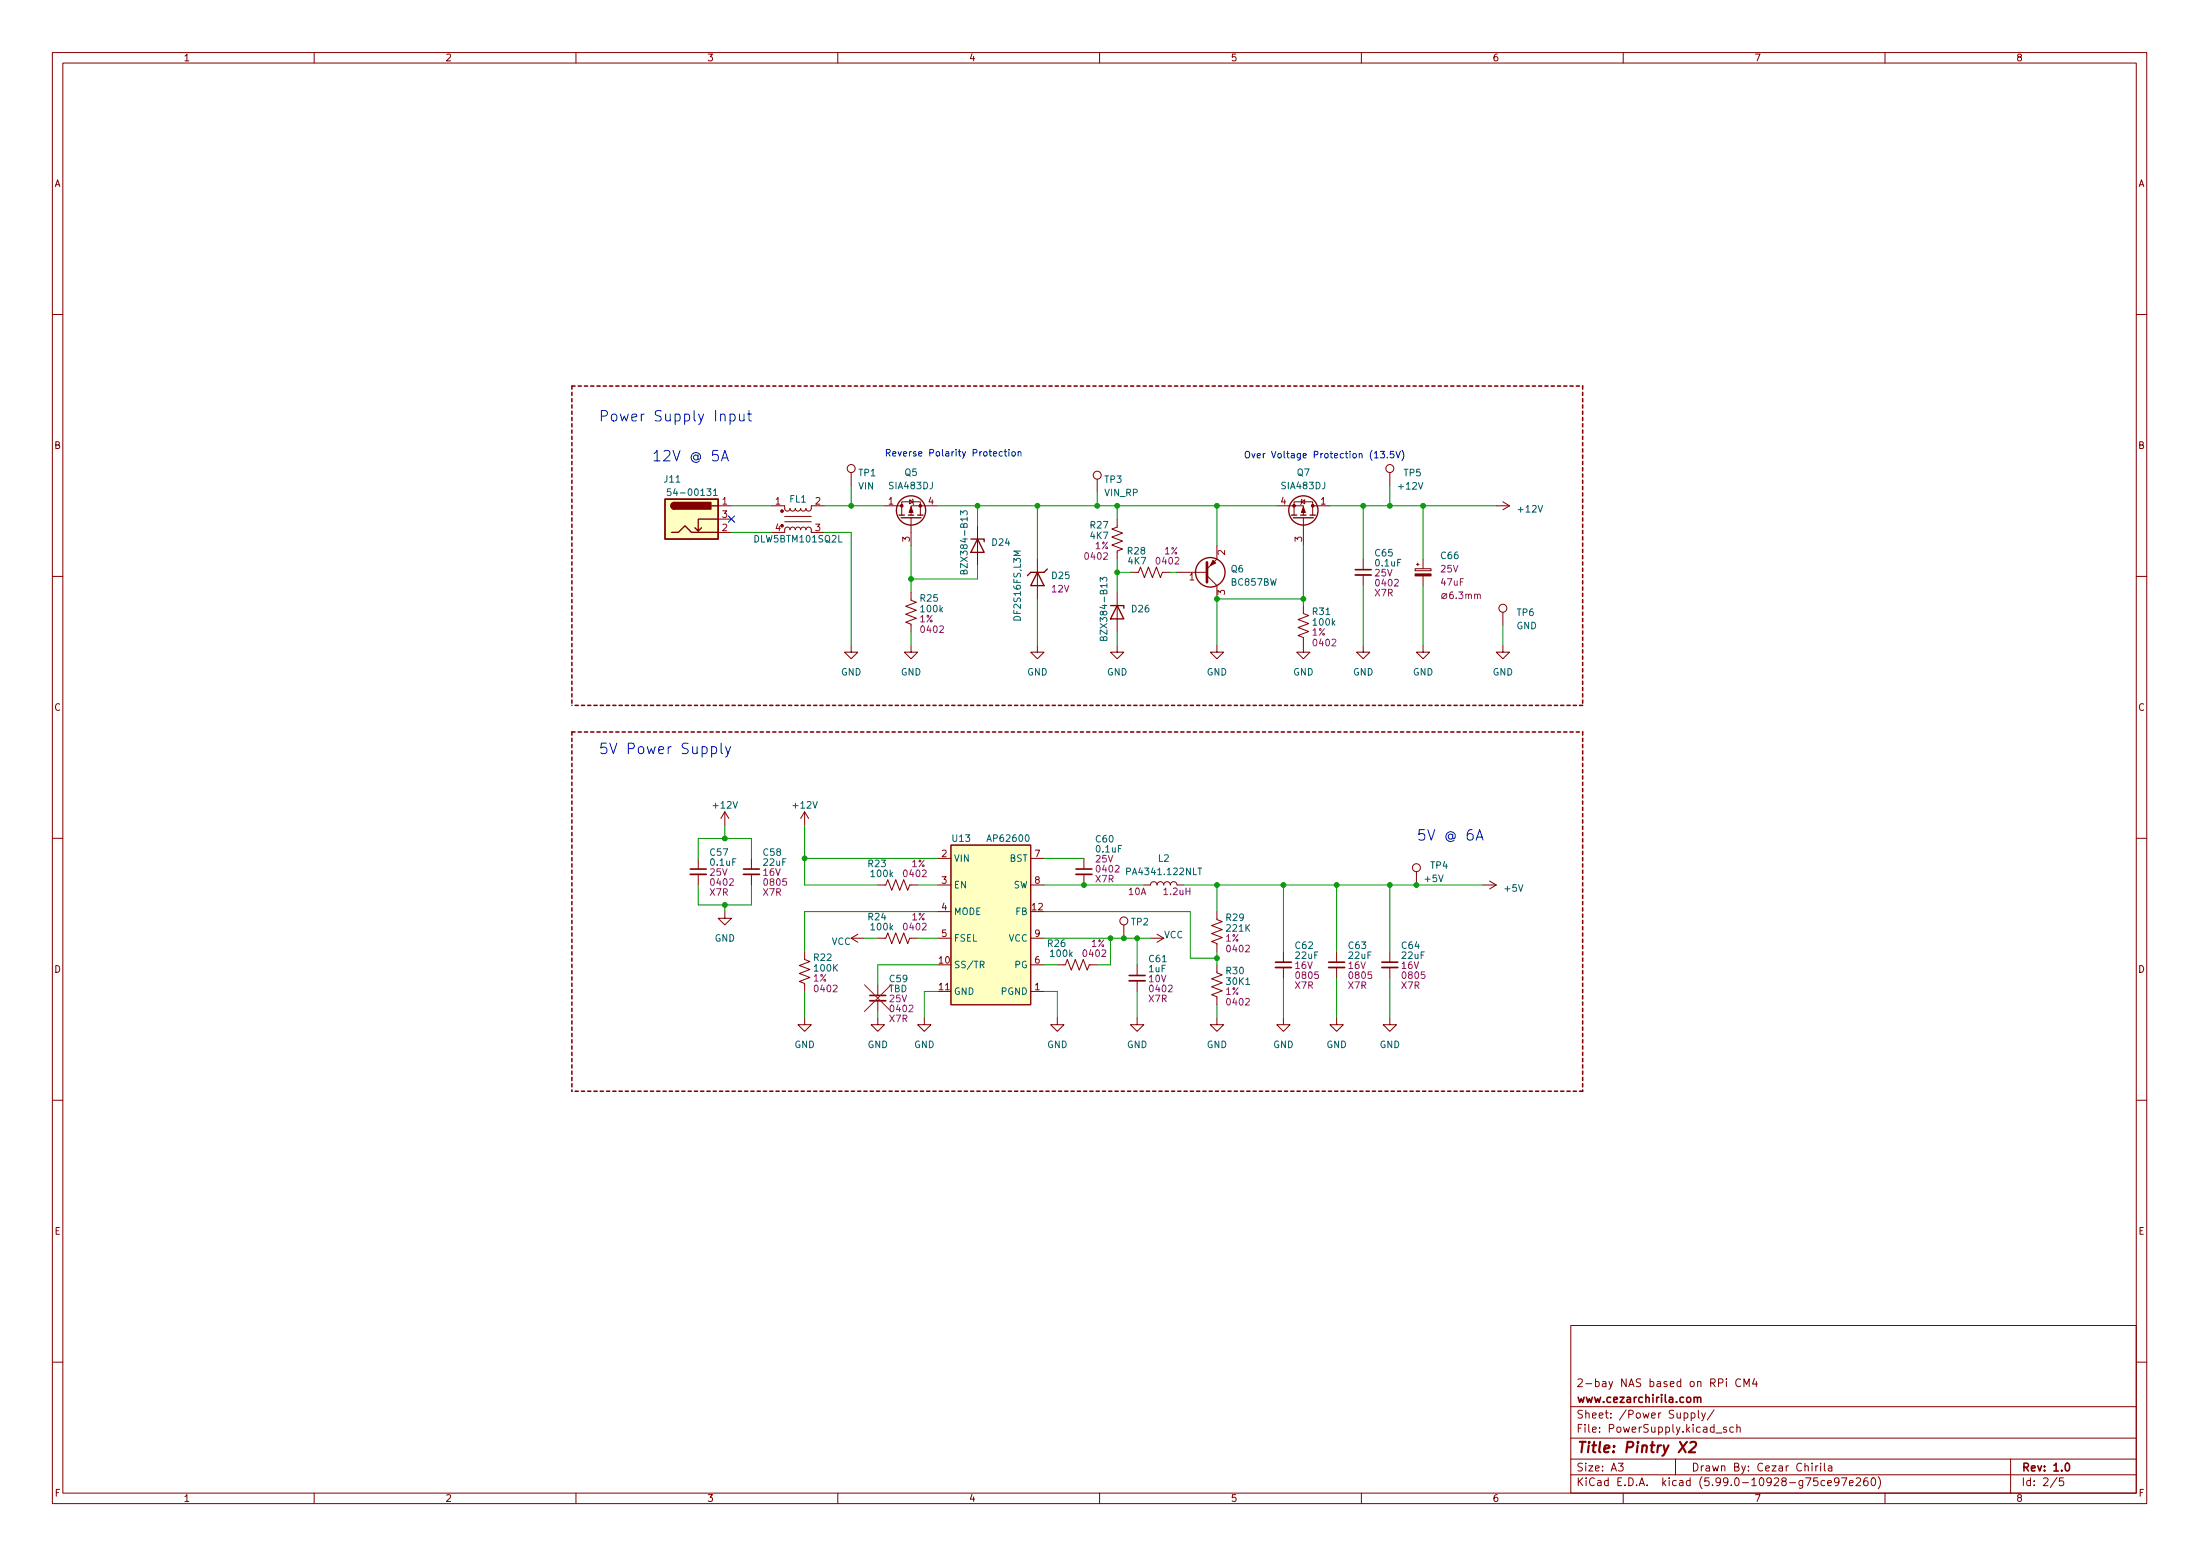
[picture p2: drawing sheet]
<svg xmlns="http://www.w3.org/2000/svg" width="420mm" height="297mm" viewBox="0 0 420 297" stroke-linecap="round" stroke-linejoin="round" font-family="sans-serif">
<g fill="none" stroke="#840000" stroke-width=".19">
<path d="M10 10h400v277h-400zM12 12h396v273h-396zM60 10v2M110 10v2M160 10v2M210 10v2M260 10v2M310 10v2M360 10v2M10 60h2M408 60h2M137.2 96.6h2.5"/>
<path d="M137.2 99.1h2.5M147.3 96.6h2.6v.7l.5 .3 .3-.2 .2-.3 .1 .3 .3 .2 .4-.1 .2-.4 .1 .3 .3 .2 .4-.1 .2-.4 .1 .3 .3 .2 .4-.1 .2-.4 .2 .4 .4 .1 .4-.4v-.6h2.6M149.9 98.6h5M149.9 99.6h5M162.6 90.2v2.5M168.9 96.6h3.3M172.2 98.3v-2.5h3.6v2.5M173.7 95.4l.7 .4-.7 .4zM174 98.8v5.4M174.2 95.3l.3 1M179.1 96.6h-5.1v1.7M209.5 91.5v2.5"/>
<path d="M213.4 99.1v1.5l-1.1 .4 2.1 .8-2.1 .7 2.1 .8-2.1 .7 2.1 .8-1 .4v1.5M243.8 96.6h5.1v1.7M247.1 98.3v-2.5h3.6v2.5M248.5 95.8l.7-.4v.8zM248.7 95.3l-.3 1M248.9 98.8v5.4M250.7 96.6h3.3M265.4 90.2v2.5M285.7 96.6h2.6M287 95.8l1.3 .8M288.3 96.6l-1.3 .7M10 110h2"/>
<path d="M137.2 101.6h2.5M149.9 101.6v-.7l.5-.3 .3 .2 .2 .3 .1-.3 .3-.2 .4 .2 .2 .3 .1-.3 .3-.2 .4 .1 .2 .4 .1-.3 .3-.2 .4 .1 .2 .4 .2-.4 .5-.1 .3 .4v.6M174 113.1v1.5l1 .4-2 .7 2 .8-2 .8 2 .7-2 .8 1 .4v1.5M186.7 100.4v7.6M198.1 106.7v7.6M213.4 113.1v7.6M215.9 109.3h1.5l.4-1.1 .8 2.1 .7-2.1 .8 2.1 .8-2.1 .7 2.1 .4-1h1.5M224.8 109.3h5.7M230.5 109.9l1.9 1.9v2.5M232.4 104.2v2.5l-1.9 1.9M248.9 115.6v1.5l1 .4-2 .8 2 .7-2 .8 2 .8-2 .7 1 .4v2.8h1.3l-1.3 1.3-1.3-1.3h1.3M260.3 106.7v2"/>
<path d="M260.3 109.8v2M270.3 108.6h3v.4h-3zM270.5 107.7h.5M270.8 107.5v.5M271.8 106.7v1.9M271.8 109.9v1.9M287 116.9v2.5M408 110h2M162.6 123.2v1.3h1.2l-1.2 1.3-1.3-1.3h1.3M174 123.2v1.3h1.3l-1.3 1.3-1.3-1.3h1.3M198.1 123.2v1.3h1.3l-1.3 1.3-1.3-1.3h1.3M213.4 123.2v1.3h1.2l-1.2 1.3-1.3-1.3h1.3"/>
<path d="M232.4 123.2v1.3h1.3l-1.3 1.3-1.3-1.3h1.3M260.3 123.2v1.3h1.3l-1.3 1.3-1.2-1.3h1.2M271.8 123.2v1.3h1.2l-1.2 1.3-1.3-1.3h1.3M287 123.2v1.3h1.3l-1.3 1.3-1.3-1.3h1.3M138.4 155l-.7 1.2M138.4 155v2.5M138.4 155l.8 1.2M153.7 155l-.8 1.2M153.7 155v2.5M153.7 155l.7 1.2M10 160h2M133.3 163.9v2"/>
<path d="M133.3 166.9v2M138.4 174v1.3h1.3l-1.3 1.3-1.2-1.3h1.2M143.5 163.9v2M143.5 166.9v2M162.6 179.1l1.2 .8M162.6 179.1h2.5M163.8 178.3l-1.2 .8M167.6 179.1h1.6l.3-1 .8 2 .8-2 .7 2 .8-2 .8 2 .3-1h1.6M167.6 168.9h1.6l.3-1 .8 2.1 .8-2.1 .7 2.1 .8-2.1 .8 2.1 .3-1.1h1.6M179.1 179.1h2.5M179.1 168.9h2.5M179.1 163.9h2.5"/>
<path d="M179.1 174h2.5M181.6 161.3h15.2v30.5h-15.2zM196.8 179.1h2.6M196.8 168.9h2.6M196.8 163.9h2.6M207 163.9v2M207 166.9v2M214.6 176.6v2.5M218.4 168.9h1.3M219.7 168.9a.64 .64 0 0 1 .6-.6 .64 .64 0 0 1 .7 .6 .64 .64 0 0 1 .6-.6 .64 .64 0 0 1 .6 .6 .64 .64 0 0 1 .7-.6 .64 .64 0 0 1 .6 .6 .64 .64 0 0 1 .7-.6 .64 .64 0 0 1 .6 .6M219.7 179.1h2.5M221 178.3l1.2 .8"/>
<path d="M222.2 179.1l-1.2 .8M224.8 168.9h1.3M232.4 174v1.6l1 .3-2 .8 2 .8-2 .7 2 .8-2 .7 1 .4v1.5M270.5 166.4v2.5M283.2 168.9h2.5M284.5 168.2l1.2 .7M285.7 168.9l-1.2 .8M408 160h2M153.7 181.6v1.6l1 .4-2 .7 2 .8-2 .7 2 .8-2 .8 1 .3v1.6M153.7 194.3v1.3h1.2l-1.2 1.3-1.3-1.3h1.3M167.6 194.3v1.3h1.3l-1.3 1.3-1.2-1.3h1.2M167.6 188v2"/>
<path d="M167.6 191v2.1M176.5 194.3v1.3h1.3l-1.3 1.3-1.2-1.3h1.2M179.1 189.3h2.5M196.8 184.2h2.6M196.8 189.3h2.6M201.9 194.3v1.3h1.3l-1.3 1.3-1.2-1.3h1.2M201.9 184.2h1.6l.3-1 .8 2 .8-2 .7 2 .8-2 .7 2 .4-1h1.5M217.2 194.3v1.3h1.2l-1.2 1.3-1.3-1.3h1.3M217.2 184.2v2M217.2 187.2v2.1M232.4 184.2v1.5l1 .4-2 .8 2 .7-2 .8 2 .7-2 .8 1 .4v1.5M232.4 194.3v1.3h1.3l-1.3 1.3-1.3-1.3h1.3"/>
<path d="M245.1 194.3v1.3h1.3l-1.3 1.3-1.3-1.3h1.3M245.1 181.6v2.1M245.1 184.7v2M255.3 194.3v1.3h1.2l-1.2 1.3-1.3-1.3h1.3M255.3 181.6v2.1M255.3 184.7v2M265.4 194.3v1.3h1.3l-1.3 1.3-1.2-1.3h1.2M265.4 181.6v2.1M265.4 184.7v2M10 210h2M408 210h2M300 253h108v32h-108z"/>
<path d="M10 260h2M300 278.5h108M300 274.5h108M300 268.5h108M309.1 279.3h.9l-.5 .6 .4 .1v.7l-.2 .1-.6-.1M320 278.5v3M323 269.8l.4-.1 .3 .3-.1 .6h-.6M323 269.7v1.5M324.4 269.2v1.3l.2 .2M325 269.7l.4 1M325.7 269.7l-.5 1.4-.2 .1M327.4 269.1l-1.3 2"/>
<path d="M327.7 273.6h1.2M329.7 272.5l-.3-.1-.3 .2 .1 .2 .5 .2v.3h-.6M331.1 272.5l-.5-.1-.3 .3 .2 .6h.6M331.7 272.6l.2-.2 .4 .1 .1 .9M331.7 271.9v1.5M332.4 263.4a.6 .6 0 0 0-.7 0 .6 .6 0 0 0-.2 .7 .56 .56 0 0 0 .3 .5 .56 .56 0 0 0 .6 0M333.1 264.7v-1.5l.5 1.1 .5-1.1v1.5M335.1 263.1l-.4 1.1h.9M335.4 263.7v1M346.1 279.3v.2M346.1 279.8v1M346.8 279.8v1"/>
<path d="M347.2 279.8l-.3 .1-.1 .2M347.7 279.3v.2M347.7 279.8v1M348.4 279.3v1.3l.2 .2M349.2 279.9h.6l.1 .9M384 278.5v6.5M408 260h2M60 285v2M110 285v2M160 285v2M210 285v2M260 285v2"/>
<path d="M300 281.5h108M310 285v2M348.5 282.7l-.4-.1-.3 .3 .1 .6h.6M349.1 283.1l.7-.1-.1-.3-.4-.1-.2 .2v.7h.6M349.9 280.2h-.5a.29 .29 0 0 0-.3 .3 .29 .29 0 0 0 .3 .3l.5-.1M351.2 282.8l-.3 .2h-.3l-.3-.2 .2-.6 .4-.1 .2 .2a.99 .99 0 0 1-.3 1.3h-.3M351.7 282.1h1l-.6 1.5M353.2 283.1l.7-.1-.1-.3-.4-.1-.2 .2 .1 .7h.5M354.5 282.3l.6-.2 .2 .2 .1 .2-1 1.1h1M356.6 282.1a.59 .59 0 0 0-.7 .7v.5l.2 .2 .4 .1 .2-.1 .1-.5-.2-.2-.4-.1-.3 .3M357.6 282.2l.1-.1a.8 .8 0 0 1 .5 .8 .8 .8 0 0 1-.5 .7 .99 .99 0 0 1-.1-1.4zM358.7 281.9a1.73 1.73 0 0 1 0 2.3"/>
<path d="M360 285v2M392.9 282l-1.3 2M394.1 282.1h-.7l-.1 .7 .2-.1 .5 .1 .1 .2v.5l-.3 .1-.5-.1"/>
<circle cx="162.6" cy="89.4" r=".76"/>
<circle cx="209.5" cy="90.7" r=".76"/>
<circle cx="265.4" cy="89.4" r=".76"/>
<circle cx="287" cy="116.1" r=".76"/>
<circle cx="214.6" cy="175.8" r=".76"/>
<circle cx="270.5" cy="165.6" r=".76"/>
</g>
<g fill="none" stroke="#840000" stroke-width=".3">
<path d="M258.8 108.7h3.1M131.8 165.9h3.1M142 165.9h3M205.5 165.9h3M166.1 190h3.1M215.6 186.2h3.1M243.6 183.7h3M253.7 183.7h3.1M263.9 183.7h3.1M323.5 266.9l.3-.2 .3 .1 .1 .9M323.5 266.7v1M324.2 266.9l.2-.2 .4 .1v.9"/>
<path d="M394.6 279.4l.2-.1a.8 .8 0 0 1 .5 .8 .8 .8 0 0 1-.5 .7 1 1 0 0 1-.2-1.4z"/>
</g>
<path d="M320.8 275.2l1.1 2M322.2 275.2l-1.6 2M322.8 275.4l.3-.2h.5l.3 .2v.4l-.1 .3-1.3 1.1h1.2" fill="none" stroke="#840000" stroke-width=".4"/>
<g fill="none" stroke="#840000" stroke-width=".25">
<path d="M127 95.3h10.2v7.6h-10.2zM128.8 95.9a.64 .64 0 0 0-.7 .7 .64 .64 0 0 0 .7 .6M135.9 96.6h1.3M137.2 99.1h-3.9v2.3l-.6-.7M171.7 98.3h1M172.1 98.8h3.8M173.5 98.3h1M175.3 98.3h1M246.6 98.3h1M247 98.8h3.8M248.4 98.3h1M250.2 98.3h1"/>
<path d="M128.3 101.6h1.2l1.3-1.2 1.3 1.2h5.1M134 100.7l-.7 .7M185.4 102.9h2.6v.5M186.7 102.9l1.3 2.5h-2.6zM198.1 109.3l1.3 2.5h-2.6zM200 108.6l-.6 .7h-2.6l-.6 .6M212.1 115.6h2.5v.5M213.4 115.6l1.2 2.5h-2.5z"/>
<circle cx="174" cy="97.4" r="2.79"/>
<circle cx="248.9" cy="97.4" r="2.79"/>
<circle cx="231.1" cy="109.3" r="2.82"/>
</g>
<g fill="#840000" stroke="#840000" stroke-width=".19">
<path d="M270.3 109.6h3v.3h-3z"/>
<path d="M248.9 96.8l.4 1h-.8z"/>
<path d="M231.6 107l.6 .5-1.1 .5z"/>
<path d="M174 96.8l.4 1h-.8z"/>
<circle cx="247.1" cy="96.6" r=".25"/>
<circle cx="250.7" cy="96.6" r=".25"/>
<circle cx="149.4" cy="97.6" r=".25"/>
<circle cx="175.8" cy="96.6" r=".25"/>
<circle cx="172.2" cy="96.6" r=".25"/>
</g>
<g fill="none" stroke="#840084" stroke-width=".19">
<path d="M276.3 113.3l-1 1M277.5 113l-.4 .1a.86 .86 0 0 0 0 1.2l.4-.1 .1-.5-.3-.2-.3 .1-.2 .1M278.1 114.2v.1M278.6 113h.8l-.4 .5 .3 .1v.6l-.2 .1-.5-.1M279.9 113.6l.2-.2 .3 .1 .1 .8M279.9 113.4v.9M280.5 113.6l.2-.2 .3 .1v.8M281.6 113.6l.2-.2 .3 .1 .1 .8M281.6 113.4v.9M282.2 113.6l.2-.2 .3 .1v.8"/>
<circle cx="275.8" cy="113.8" r=".5"/>
</g>
<path d="M128.1 93.3h-.6l-.1 .6 .2-.1 .4 .1 .2 .1-.1 .5-.2 .1-.5-.1M136.3 93.7l.3-.4v1.3M136.3 94.6h.7M183.5 98.3v-.8l.4 .4 .2-.3h.5l.1 .2-.1 .5M184.1 109.1l.2-.3 .3 .1 .1 .2v.4h-1.2l.1-.6 .4 .1 .1 .5M210.1 111v-.8l.5 .4 .1-.3h.6l.1 .2-.1 .5M210.7 121.8l.3-.3 .3 .1 .1 .2v.4h-1.3l.1-.6 .5 .1v.5M228.8 165.7h.7M187.2 184.2l.6-.1 .1-.2v-.3l-.7-.1v1.3M187.5 184.2l.4 .6" fill="none" stroke="#006464" stroke-width=".19"/>
<path d="M258.8 109.8h3.1M131.8 166.9h3.1M142 166.9h3M205.5 166.9h3M166.1 191h3.1M215.6 187.2h3.1M243.6 184.7h3M253.7 184.7h3.1M263.9 184.7h3.1" fill="none" stroke="#840000" stroke-width=".33"/>
<g fill="#ffffc2" stroke="#ffffc2" stroke-width=".19">
<path d="M127 95.3h10.2v7.6h-10.2z"/>
<path d="M181.6 161.3h15.2v30.5h-15.2z"/>
</g>
<g fill="#840000" stroke="#840000" stroke-width=".25">
<path d="M128.3 96.1l.5-.2v1.3a.64 .64 0 0 1-.6-.4 .64 .64 0 0 1 .1-.7z"/>
<path d="M128.8 95.9h7v1.3h-7z"/>
</g>
<path d="M230.5 107.4v3.8" fill="none" stroke="#840000" stroke-width=".51"/>
<g fill="none" stroke="#0000c2" stroke-width=".19">
<path d="M139.4 79.1l.6-.1 .4 .4v.6l-.2 .3h-.8M139.4 79v2M141.2 79l.1 1.3a.54 .54 0 0 0 .8-.1M142.1 79v1.4M142.8 79h.7M143 78.4v1.7l.1 .2 .4 .1M137.8 88l.6-2 .7 2M138 87.4h.9M191.4 86.3l-.3-.1-.3 .3 .1 .5h.5M191.8 86.2h.5M192 85.8v1.1l.3 .2M192.7 85.8v.1"/>
<path d="M192.7 86.2v.9M193.4 86.3l.3-.1 .2 .3v.3l-.2 .3-.3-.1-.2-.2zM194.4 86.3l.2-.1 .3 .1 .1 .8M194.4 86.2v.9M262.5 87.4h.7M263.6 86.2h.8l-.4 .4 .4 .2v.5l-.2 .1-.6-.1M265 87.3v.1M266.2 86.2h-.6l-.1 .6 .2-.2 .4 .1 .1 .2v.4l-.2 .1-.5-.1M266.6 86.2l.4 1.2 .4-1.2M267.7 86a1.46 1.46 0 0 1 0 1.9M135.9 142.6l.6-.1 .4 .4v.6l-.2 .3h-.8M137.7 141.9v1.7l.3 .3"/>
<path d="M138.6 142.5l.4 1.4M139.5 142.5l-.6 1.8-.3 .2M282.1 159.8h1M281.9 160.4l.7-2 .7 2"/>
</g>
<path d="M109.2 73.7v61M109.2 73.7h193.1M302.3 73.7v61M109.2 139.7h193.1M109.2 139.7v68.6M302.3 134.7h-193.1M302.3 139.7v68.6M302.3 208.3h-193.1" fill="none" stroke="#840000" stroke-width=".3" stroke-dasharray=".6 .6"/>
<path d="M170.2 188l-5.1 5.1" fill="none" stroke="#f00" stroke-width=".2"/>
<path d="M165.1 188l5.1 5.1" fill="none" stroke="#f00" stroke-width=".19"/>
<g fill="none" stroke="#009600" stroke-width=".19">
<path d="M139.7 96.6h7.6M157.5 96.6h11.4M162.6 92.7v3.9M179.1 96.6h64.7M186.7 96.6v3.8M198.1 96.6v10.1M209.5 94v2.6M213.4 96.6v2.5M232.4 96.6v7.6M254 96.6h31.7M260.3 96.6v10.1M265.4 92.7v3.9"/>
<path d="M271.8 96.6v10.1M139.7 101.6h7.6M157.5 101.6h5.1v21.6M174 104.2v8.9M186.7 108v2.5h-12.7M198.1 114.3v8.9M213.4 106.7v6.4M213.4 109.3h2.5M223.5 109.3h1.3M248.9 114.3h-16.5v8.9M248.9 104.2v11.4M260.3 111.8v11.4"/>
<path d="M271.8 111.8v11.4M287 119.4v3.8M174 120.7v2.5M213.4 120.7v2.5M138.4 157.5v2.6M153.7 157.5v11.4h13.9M133.3 163.9v-3.8h10.2v3.8M133.3 168.9v3.9h10.2v-3.9M138.4 172.8v1.2M153.7 163.9h25.4M165.1 179.1h2.5M175.3 168.9h3.8"/>
<path d="M175.3 179.1h3.8M179.1 174h-25.4v7.6M199.4 163.9h7.6M199.4 168.9h19M199.4 179.1h20.3M199.4 174h27.9v8.9h5.1M212.1 179.1v5.1h-2.6M217.2 179.1v5.1M226.1 168.9h57.1M232.4 168.9v5.1M245.1 168.9v12.7M255.3 168.9v12.7"/>
<path d="M265.4 168.9v12.7M153.7 189.3v5M167.6 193.1v1.2M179.1 184.2h-11.5v3.8M179.1 189.3h-2.6v5M199.4 184.2h2.5M199.4 189.3h2.5v5M217.2 189.3v5M232.4 181.6v2.6M232.4 191.8v2.5M245.1 186.7v7.6M255.3 186.7v7.6"/>
<path d="M265.4 186.7v7.6"/>
</g>
<path d="M139.1 98.5l1.2 1.2M140.3 98.5l-1.2 1.2" fill="none" stroke="#000084" stroke-width=".19"/>
<g fill="#009600" stroke="#009600" stroke-width=".19">
<circle cx="209.5" cy="96.6" r=".46"/>
<circle cx="213.4" cy="96.6" r=".46"/>
<circle cx="213.4" cy="109.3" r=".46"/>
<circle cx="260.3" cy="96.6" r=".46"/>
<circle cx="265.4" cy="96.6" r=".46"/>
<circle cx="232.4" cy="96.6" r=".46"/>
<circle cx="232.4" cy="114.3" r=".46"/>
<circle cx="248.9" cy="114.3" r=".46"/>
<circle cx="271.8" cy="96.6" r=".46"/>
<circle cx="174" cy="110.5" r=".46"/>
<circle cx="162.6" cy="96.6" r=".46"/>
<circle cx="207" cy="168.9" r=".46"/>
<circle cx="232.4" cy="168.9" r=".46"/>
<circle cx="212.1" cy="179.1" r=".46"/>
<circle cx="214.6" cy="179.1" r=".46"/>
<circle cx="217.2" cy="179.1" r=".46"/>
<circle cx="138.4" cy="160.1" r=".46"/>
<circle cx="138.4" cy="172.8" r=".46"/>
<circle cx="245.1" cy="168.9" r=".46"/>
<circle cx="255.3" cy="168.9" r=".46"/>
<circle cx="232.4" cy="182.9" r=".46"/>
<circle cx="265.4" cy="168.9" r=".46"/>
<circle cx="270.5" cy="168.9" r=".46"/>
<circle cx="186.7" cy="96.6" r=".46"/>
<circle cx="198.1" cy="96.6" r=".46"/>
<circle cx="153.7" cy="163.9" r=".46"/>
</g>
<g font-size="2.8" fill="#0000c2">
<text x="114.3" y="80.5">Power Supply Input</text>
<text x="124.5" y="88.1">12V @ 5A</text>
<text x="114.3" y="144">5V Power Supply</text>
<text x="270.5" y="160.5">5V @ 6A</text>
</g>
<text font-size="2.8" fill="#840000" x="301" y="277.3">Title: Pintry X2</text>
<g font-size="2.1" fill="#840000">
<text x="301" y="267.8">www.cezarchirila.com</text>
<text x="301" y="264.8">2-bay NAS based on RPi CM4</text>
<text x="301" y="273.5">File: PowerSupply.kicad_sch</text>
<text x="301" y="270.8">Sheet: /Power Supply/</text>
<text x="301" y="280.9">Size: A3</text>
<text x="323" y="280.9">Drawn By: Cezar Chirila</text>
<text x="386" y="280.9">Rev: 1.0</text>
<text x="301" y="283.7">KiCad E.D.A. kicad (5.99.0-10928-g75ce97e260)</text>
<text x="386" y="283.7">Id: 2/5</text>
</g>
<g font-size="1.8" fill="#840000">
<text x="35" y="11.7">1</text>
<text x="85" y="11.7">2</text>
<text x="135" y="11.7">3</text>
<text x="185" y="11.7">4</text>
<text x="235" y="11.7">5</text>
<text x="285" y="11.7">6</text>
<text x="335" y="11.7">7</text>
<text x="385" y="11.7">8</text>
<text x="10.3" y="35.7">A</text>
<text x="408.3" y="35.7">A</text>
<text x="10.3" y="85.7">B</text>
<text x="408.3" y="85.7">B</text>
<text x="10.3" y="135.7">C</text>
<text x="408.3" y="135.7">C</text>
<text x="10.3" y="185.7">D</text>
<text x="408.3" y="185.7">D</text>
<text x="10.4" y="235.7">E</text>
<text x="408.4" y="235.7">E</text>
<text x="10.4" y="285.7">F</text>
<text x="35" y="286.7">1</text>
<text x="85" y="286.7">2</text>
<text x="135" y="286.7">3</text>
<text x="185" y="286.7">4</text>
<text x="235" y="286.7">5</text>
<text x="285" y="286.7">6</text>
<text x="335" y="286.7">7</text>
<text x="385" y="286.7">8</text>
<text x="408.4" y="285.7">F</text>
</g>
<g font-size="1.8" fill="#0000c2">
<text x="168.9" y="87.1">Reverse Polarity Protection</text>
<text x="237.5" y="87.5">Over Voltage Protection (13.5V)</text>
</g>
<g font-size="1.8" fill="#006464">
<text x="126.9" y="92.1">J11</text>
<text x="128.5" y="94.7">54-00131</text>
<text x="150.8" y="95.9">FL1</text>
<text x="163.9" y="93.4">VIN</text>
<text x="164" y="90.9">TP1</text>
<text x="169.9" y="93.4">SIA483DJ</text>
<text x="172.8" y="90.8">Q5</text>
<text x="211" y="94.7">VIN_RP</text>
<text x="211" y="92.2">TP3</text>
<text x="244.8" y="93.4">SIA483DJ</text>
<text x="247.7" y="90.8">Q7</text>
<text x="267.2" y="93.4">+12V</text>
<text x="268.2" y="90.9">TP5</text>
<text x="208.3" y="100.9">R27</text>
<text x="290.1" y="97.8">+12V</text>
<text x="144.2" y="103.5">DLW5BTM101SQ2L</text>
<text x="189.5" y="104.2">D24</text>
<text x="208.3" y="102.9">4K7</text>
<text x="215.4" y="105.8">R28</text>
<text x="215.5" y="107.7">4K7</text>
<text x="262.7" y="106.2">C65</text>
<text x="275.3" y="106.7">C66</text>
<text x="184.8" y="108.7" transform="rotate(-90 184.8 108.7)">BZX384-B13</text>
<text x="201" y="110.5">D25</text>
<text x="235.1" y="109.3">Q6</text>
<text x="235.2" y="111.8">BC857BW</text>
<text x="262.8" y="108.1">0.1uF</text>
<text x="175.8" y="114.8">R25</text>
<text x="176" y="116.9">100k</text>
<text x="194.9" y="118.2" transform="rotate(-90 194.9 118.2)">DF2S16FS,L3M</text>
<text x="216.2" y="116.9">D26</text>
<text x="250.7" y="117.4">R31</text>
<text x="250.9" y="119.4">100k</text>
<text x="289.7" y="117.6">TP6</text>
<text x="211.5" y="121.4" transform="rotate(-90 211.5 121.4)">BZX384-B13</text>
<text x="289.6" y="120.1">GND</text>
<text x="160.6" y="128.9">GND</text>
<text x="172" y="128.9">GND</text>
<text x="196.2" y="128.9">GND</text>
<text x="211.4" y="128.9">GND</text>
<text x="230.4" y="128.9">GND</text>
<text x="247" y="128.9">GND</text>
<text x="258.4" y="128.9">GND</text>
<text x="269.8" y="128.9">GND</text>
<text x="285.1" y="128.9">GND</text>
<text x="136.3" y="154.3">+12V</text>
<text x="151.6" y="154.3">+12V</text>
<text x="181.9" y="160.7">U13</text>
<text x="188.9" y="160.7">AP62600</text>
<text x="209.3" y="160.8">C60</text>
<text x="135.7" y="163.4">C57</text>
<text x="135.8" y="165.3">0.1uF</text>
<text x="145.8" y="163.4">C58</text>
<text x="145.9" y="165.3">22uF</text>
<text x="165.9" y="165.5">R23</text>
<text x="166.4" y="167.4">100k</text>
<text x="182.1" y="164.5">VIN</text>
<text x="192.8" y="164.5">BST</text>
<text x="209.4" y="162.7">0.1uF</text>
<text x="215.6" y="167">PA4341.122NLT</text>
<text x="221.2" y="164.5">L2</text>
<text x="273.2" y="165.8">TP4</text>
<text x="182.1" y="169.6">EN</text>
<text x="193.5" y="169.6">SW</text>
<text x="272.2" y="168.4">+5V</text>
<text x="287.4" y="170.2">+5V</text>
<text x="136.5" y="179.7">GND</text>
<text x="165.9" y="175.7">R24</text>
<text x="166.4" y="177.6">100k</text>
<text x="182.1" y="174.7">MODE</text>
<text x="182.1" y="179.7">FSEL</text>
<text x="192.6" y="179.7">VCC</text>
<text x="194" y="174.7">FB</text>
<text x="216.1" y="176.6">TP2</text>
<text x="222.3" y="179.1">VCC</text>
<text x="234.2" y="175.8">R29</text>
<text x="234.3" y="177.8">221K</text>
<text x="155.5" y="183.4">R22</text>
<text x="155.6" y="185.5">100K</text>
<text x="158.8" y="180.4">VCC</text>
<text x="182.1" y="184.8">SS/TR</text>
<text x="193.8" y="184.8">PG</text>
<text x="200.2" y="180.8">R26</text>
<text x="200.7" y="182.7">100k</text>
<text x="219.4" y="185.6">1uF</text>
<text x="219.5" y="183.7">C61</text>
<text x="234.2" y="186">R30</text>
<text x="247.4" y="181.1">C62</text>
<text x="247.5" y="183">22uF</text>
<text x="257.6" y="181.1">C63</text>
<text x="257.6" y="183">22uF</text>
<text x="267.8" y="181.1">C64</text>
<text x="267.8" y="183">22uF</text>
<text x="169.7" y="189.4">TBD</text>
<text x="170" y="187.5">C59</text>
<text x="182.1" y="189.9">GND</text>
<text x="191.2" y="189.9">PGND</text>
<text x="234.3" y="188">30K1</text>
<text x="151.7" y="200.1">GND</text>
<text x="165.7" y="200.1">GND</text>
<text x="174.6" y="200.1">GND</text>
<text x="200" y="200.1">GND</text>
<text x="215.2" y="200.1">GND</text>
<text x="230.4" y="200.1">GND</text>
<text x="243.1" y="200.1">GND</text>
<text x="253.3" y="200.1">GND</text>
<text x="263.5" y="200.1">GND</text>
</g>
<g font-size="1.8" fill="#a90000">
<text x="137.9" y="96.3">1</text>
<text x="137.9" y="101.4">2</text>
<text x="137.9" y="98.8">3</text>
<text x="148.1" y="96.3">1</text>
<text x="148.1" y="101.4">4</text>
<text x="155.7" y="96.3">2</text>
<text x="155.7" y="101.4">3</text>
<text x="169.7" y="96.3">1</text>
<text x="177.3" y="96.3">4</text>
<text x="244.6" y="96.3">4</text>
<text x="252.2" y="96.3">1</text>
<text x="173.7" y="103.4" transform="rotate(-90 173.7 103.4)">3</text>
<text x="233.9" y="105.9" transform="rotate(-90 233.9 105.9)">2</text>
<text x="248.7" y="103.4" transform="rotate(-90 248.7 103.4)">3</text>
<text x="227.2" y="110.8">1</text>
<text x="233.9" y="113.6" transform="rotate(-90 233.9 113.6)">3</text>
<text x="179.8" y="163.6">2</text>
<text x="197.6" y="163.6">7</text>
<text x="179.8" y="168.7">3</text>
<text x="179.8" y="173.8">4</text>
<text x="197.1" y="173.8">12</text>
<text x="197.6" y="168.7">8</text>
<text x="179.8" y="178.9">5</text>
<text x="197.6" y="178.9">9</text>
<text x="179.4" y="183.9">10</text>
<text x="197.6" y="183.9">6</text>
<text x="179.4" y="189">11</text>
<text x="197.6" y="189">1</text>
</g>
<g font-size="1.8" fill="#840084">
<text x="207.4" y="106.8">0402</text>
<text x="209.1" y="104.8">1%</text>
<text x="221" y="107.7">0402</text>
<text x="222.4" y="105.8">1%</text>
<text x="200.9" y="113.1">12V</text>
<text x="262.6" y="113.8">X7R</text>
<text x="262.6" y="110">25V</text>
<text x="262.9" y="111.9">0402</text>
<text x="275.2" y="109.3">25V</text>
<text x="275.3" y="111.8">47uF</text>
<text x="175.6" y="118.8">1%</text>
<text x="176" y="120.8">0402</text>
<text x="250.6" y="121.3">1%</text>
<text x="251" y="123.4">0402</text>
<text x="135.6" y="167.2">25V</text>
<text x="145.8" y="167.2">16V</text>
<text x="172.7" y="167.4">0402</text>
<text x="174.1" y="165.5">1%</text>
<text x="209.3" y="164.6">25V</text>
<text x="209.6" y="166.5">0402</text>
<text x="135.6" y="171">X7R</text>
<text x="135.9" y="169.1">0402</text>
<text x="145.7" y="171">X7R</text>
<text x="146.1" y="169.1">0805</text>
<text x="209.2" y="168.4">X7R</text>
<text x="215.5" y="170.9">10A</text>
<text x="222.4" y="170.9">1.2uH</text>
<text x="172.7" y="177.6">0402</text>
<text x="174.1" y="175.7">1%</text>
<text x="234.1" y="179.7">1%</text>
<text x="207" y="182.7">0402</text>
<text x="208.4" y="180.8">1%</text>
<text x="234.5" y="181.8">0402</text>
<text x="247.4" y="184.9">16V</text>
<text x="257.6" y="184.9">16V</text>
<text x="267.7" y="184.9">16V</text>
<text x="155.3" y="187.4">1%</text>
<text x="155.7" y="189.4">0402</text>
<text x="169.9" y="191.3">25V</text>
<text x="219.4" y="191.3">X7R</text>
<text x="219.5" y="187.5">10V</text>
<text x="219.7" y="189.4">0402</text>
<text x="234.1" y="189.9">1%</text>
<text x="234.5" y="191.9">0402</text>
<text x="247.3" y="188.8">X7R</text>
<text x="247.7" y="186.9">0805</text>
<text x="257.5" y="188.8">X7R</text>
<text x="257.8" y="186.9">0805</text>
<text x="267.7" y="188.8">X7R</text>
<text x="268" y="186.9">0805</text>
<text x="169.9" y="195.1">X7R</text>
<text x="170.2" y="193.2">0402</text>
</g>
</svg>
